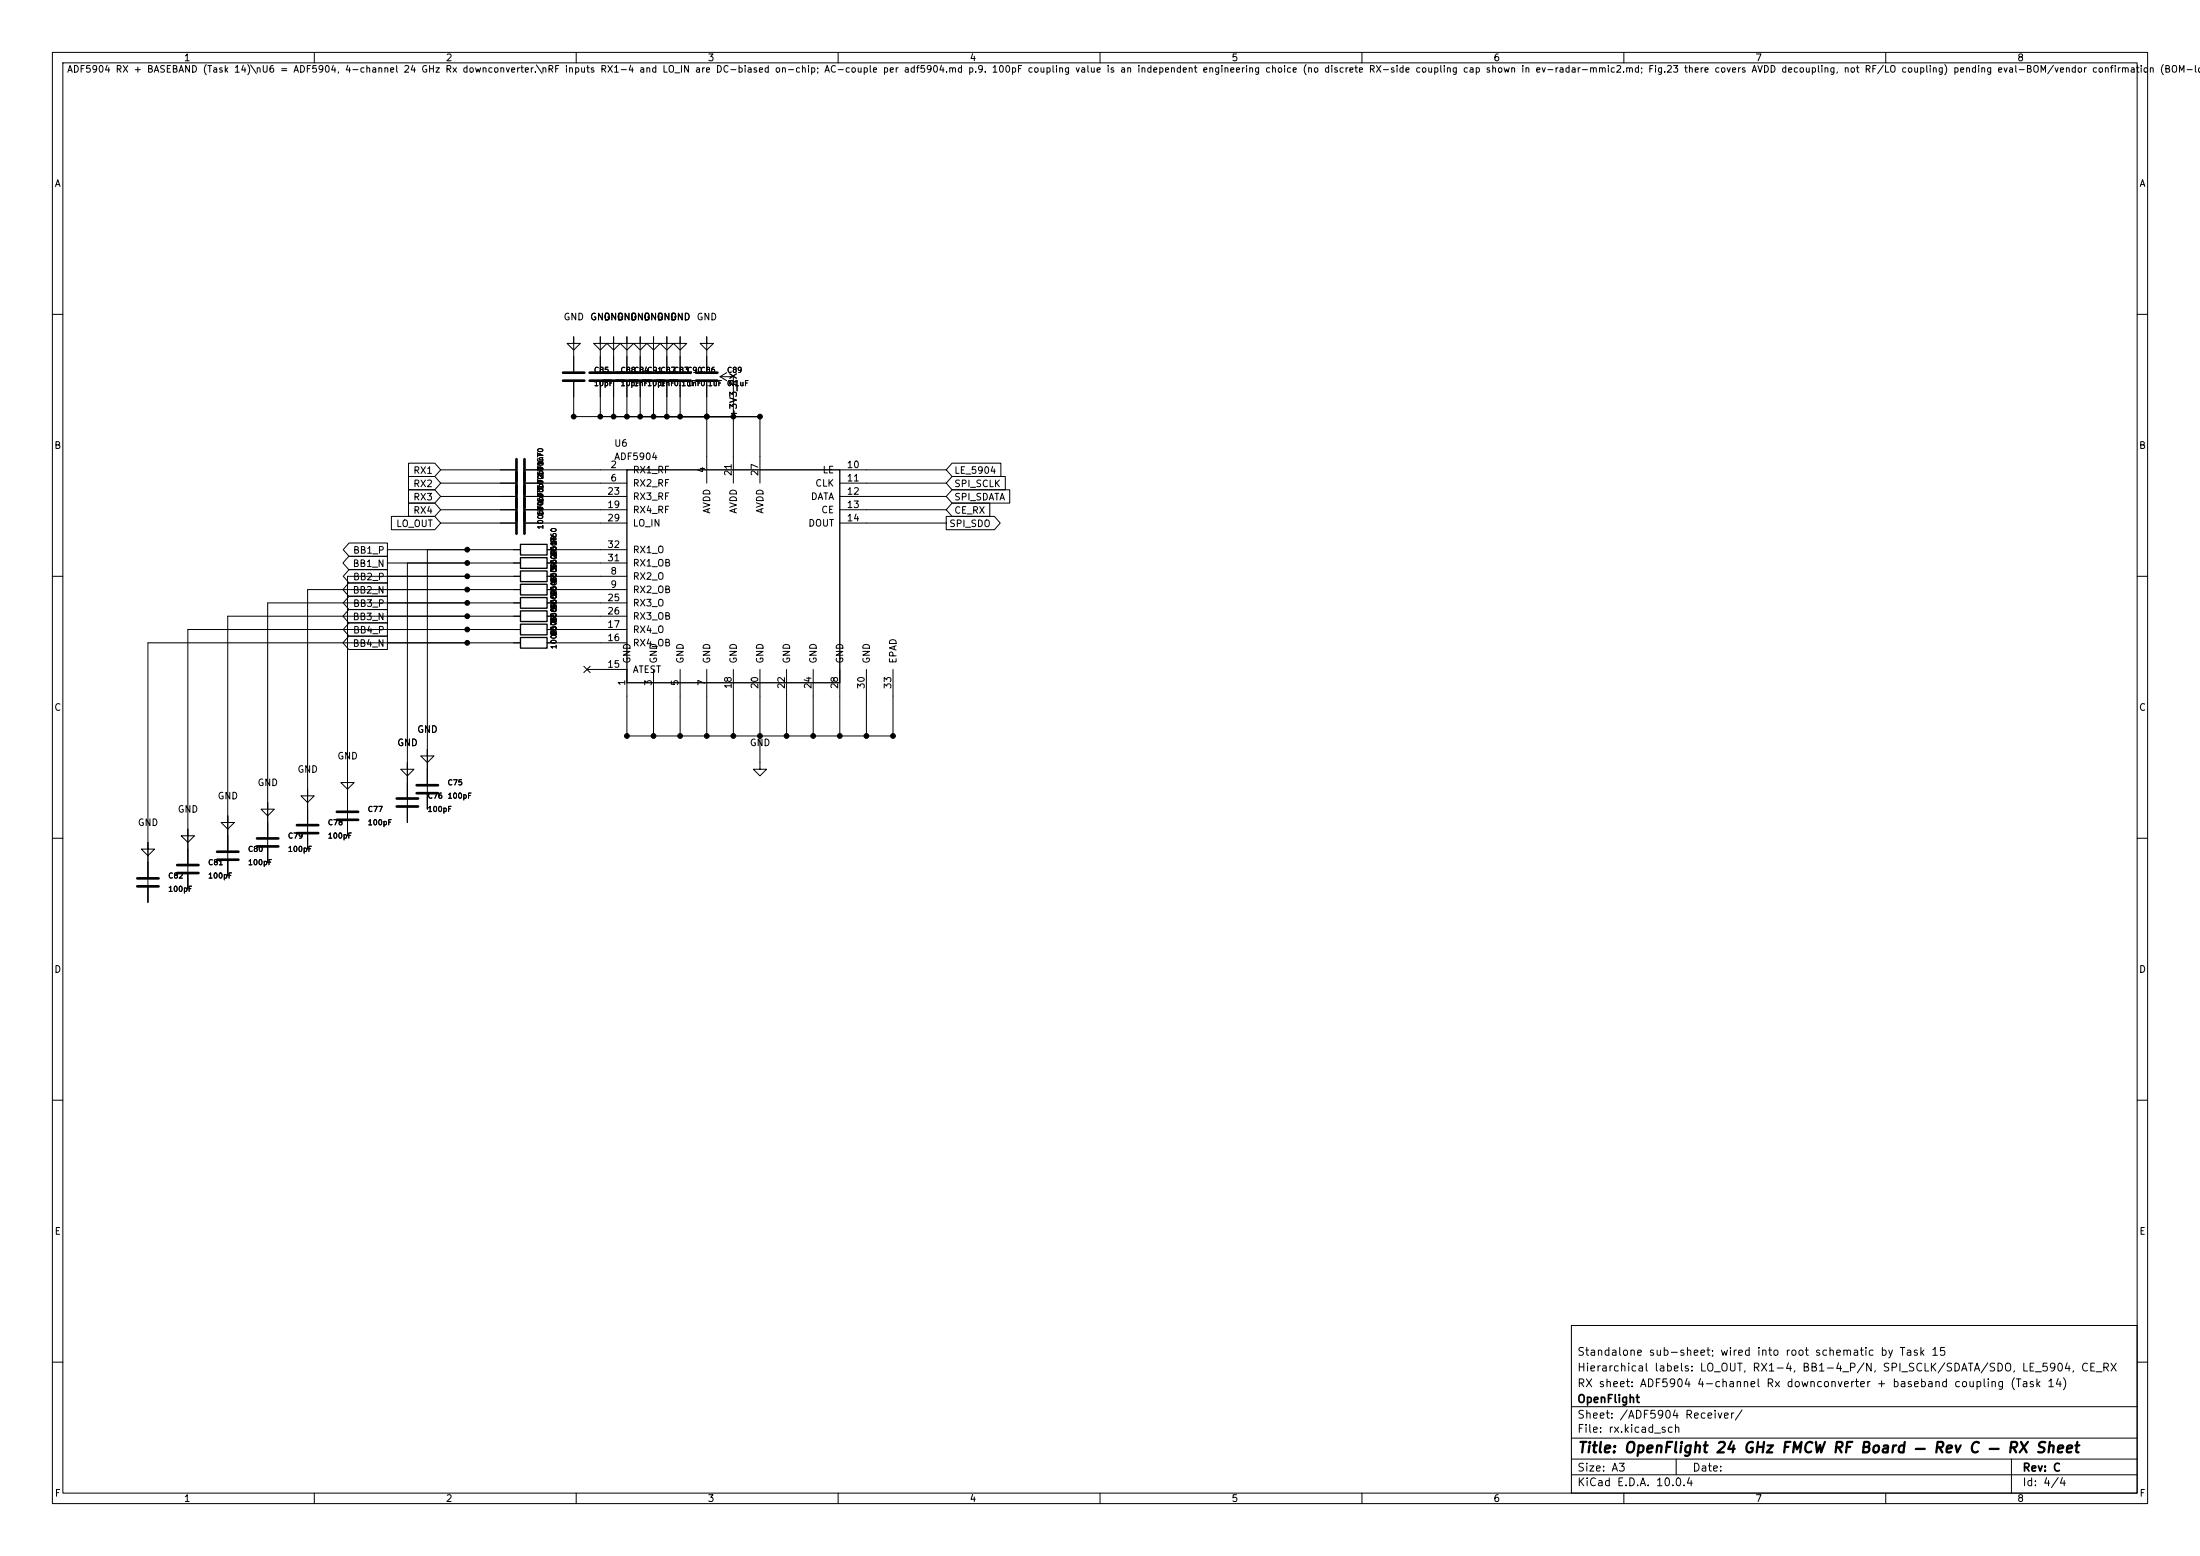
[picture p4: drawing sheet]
<svg xmlns="http://www.w3.org/2000/svg" width="420mm" height="297mm" viewBox="0 0 420 297" stroke-linecap="round" stroke-linejoin="round" font-family="sans-serif">
<g fill="none" stroke="#000" stroke-width=".19">
<path d="M10 10h400v277h-400zM12 12h396v273h-396zM60 10v2M110 10v2M160 10v2M210 10v2M260 10v2M310 10v2M360 10v2M10 60h2M109.5 65.6h-1.3l1.3 1.2 1.3-1.2h-1.3v-1.3v6.6M109.5 72.9v6.6h35.6v12.7"/>
<path d="M114.6 65.6h-1.3l1.3 1.2 1.3-1.2h-1.3v-1.3v6.6M114.6 72.9v6.6M117.1 65.6h-1.2l1.2 1.2 1.3-1.2h-1.3v-1.3v6.6M117.1 72.9v6.6M119.7 65.6h-1.3l1.3 1.2 1.2-1.2h-1.2v-1.3v6.6M119.7 72.9v6.6M122.2 65.6h-1.3l1.3 1.2 1.3-1.2h-1.3v-1.3v6.6M122.2 72.9v6.6M124.8 65.6h-1.3l1.3 1.2 1.2-1.2h-1.2v-1.3v6.6M124.8 72.9v6.6M127.3 65.6h-1.3l1.3 1.2 1.3-1.2h-1.3v-1.3v6.6M127.3 72.9v6.6"/>
<path d="M129.8 65.6h-1.2l1.2 1.2 1.3-1.2h-1.3v-1.3v6.6M129.8 72.9v6.6M134.9 65.6h-1.3l1.3 1.2 1.3-1.2h-1.3v-1.3v6.6M134.9 72.9v19.3M137.5 71.9h2.5v20.3M138.7 71.1l-1.2 .8 1.2 .8M408 60h2M74.7 98.6h8.3l1.1 1.2-1.1 1.3h-8.3zM78 93.5h5l1.1 1.3-1.1 1.2h-5zM78 96h5l1.1 1.3-1.1 1.3h-5zM78 88.4h5l1.1 1.3-1.1 1.3h-5zM78 90.9h5l1.1 1.3-1.1 1.3h-5z"/>
<path d="M84.1 89.7h14.2M84.1 92.2h14.2M84.1 94.8h14.2M84.1 97.3h14.2M84.1 99.8h14.2M100.4 89.7h19.3M100.4 92.2h19.3M100.4 94.8h19.3M100.4 97.3h19.3M100.4 99.8h19.3M160.3 89.7h20.3M160.3 92.2h20.3"/>
<path d="M160.3 94.8h20.3M160.3 97.3h20.3M160.3 99.8h20.3M180.6 98.6h9.2l1.1 1.2-1.1 1.3h-9.2zM181.8 96h7.2v2.6h-7.2l-1.2-1.3zM181.8 88.4h9.3v2.6h-9.3l-1.2-1.3zM181.8 90.9h10.1v2.6h-10.1l-1.2-1.3zM181.8 93.5h11v2.5h-11l-1.2-1.2zM10 110h2M66.6 116.3h7.4v2.6h-7.4l-1.1-1.3zM66.6 106.2h7.4v2.5h-7.4l-1.1-1.2zM66.6 111.3h7.4v2.5h-7.4l-1.1-1.3z"/>
<path d="M66.6 113.8h7.4v2.6h-7.4l-1.1-1.3zM66.6 118.9h7.4v2.5h-7.4l-1.1-1.2zM66.6 103.6h7.4v2.6h-7.4l-1.1-1.3zM66.6 108.7h7.4v2.6h-7.4l-1.1-1.3zM74 107.5h25.4M74 104.9h25.4M77.8 107.5v49.5M81.6 104.9v49.5M99.4 110h-33.1v49.5M99.4 115.1h-48.3v49.5M99.4 117.6h-55.9v49.5M99.4 112.5h-40.7v49.6"/>
<path d="M104.4 110h15.3M104.4 115.1h15.3M104.4 117.6h15.3M104.4 112.5h15.3M104.4 107.5h15.3M104.4 104.9h15.3M408 110h2M66.6 121.4h7.4v2.6h-7.4l-1.1-1.3zM99.4 122.7h-71.2v49.5M99.4 120.2h-63.5v49.5M104.4 122.7h15.3M104.4 120.2h15.3"/>
<path d="M111.5 127.2l1.2 1.2M112.1 127.8h7.6v12.7h50.8v-12.7M112.7 127.2l-1.2 1.2M124.8 127.8v12.7M129.8 127.8v12.7M134.9 127.8v12.7M140 127.8v12.7M145.1 127.8v19h1.2l-1.2 1.3-1.3-1.3h1.3M150.2 127.8v12.7M155.2 127.8v12.7M160.3 127.8v12.7M165.4 127.8v12.7"/>
<path d="M10 160h2M35.9 158.3v1.2h1.2l-1.2 1.3-1.3-1.3h1.3M43.5 155.7v1.3h1.2l-1.2 1.3-1.3-1.3h1.3M51.1 153.2v1.2h1.3l-1.3 1.3-1.3-1.3h1.3M58.7 150.6v1.3h1.3l-1.3 1.3-1.3-1.3h1.3M66.3 148.1v1.3h1.3l-1.3 1.2-1.2-1.2h1.2M77.8 145.6v1.2h1.2l-1.2 1.3-1.3-1.3h1.3M81.6 143v1.3h1.2l-1.2 1.3-1.3-1.3h1.3M408 160h2M28.2 160.8v1.3h1.3l-1.3 1.2-1.2-1.2h1.2M10 210h2M408 210h2"/>
<path d="M300 253h108v32h-108zM10 260h2M300 278.5h108M300 274.5h108M300 268.5h108M320 278.5v3M384 278.5v6.5M408 260h2M60 285v2M110 285v2M160 285v2M210 285v2"/>
<path d="M260 285v2M300 281.5h108M310 285v2M360 285v2"/>
</g>
<path d="M119.7 89.7h40.6v40.6h-40.6zM99.4 114.1h5v2h-5zM99.4 116.6h5v2h-5zM99.4 119.1h5v2.1h-5zM99.4 103.9h5v2h-5zM99.4 106.4h5v2.1h-5zM99.4 109h5v2h-5zM99.4 111.5h5v2.1h-5zM99.4 121.7h5v2h-5z" fill="none" stroke="#000" stroke-width=".25"/>
<g fill="none" stroke="#000" stroke-width=".51">
<path d="M107.5 71.1h4.1M107.5 72.7h4.1M112.6 71.1h19.3M112.6 72.7h19.3M132.9 71.1h4.1M132.9 72.7h4.1M98.6 87.6v14.3M100.1 87.6v14.3M56.7 157.5h4.1M56.7 159h4.1M64.3 155h4.1M64.3 156.5h4.1"/>
<path d="M75.7 152.4h4.1M75.7 153.9h4.1M79.5 149.9h4.1M79.5 151.4h4.1M26.2 167.7h4.1M26.2 169.2h4.1M33.8 165.1h4.1M33.8 166.6h4.1M41.4 162.6h4.1M41.4 164.1h4.1M49.1 160h4M49.1 161.6h4"/>
</g>
<g fill="#000" stroke="#000" stroke-width=".19">
<circle cx="109.5" cy="79.5" r=".46"/>
<circle cx="114.6" cy="79.5" r=".46"/>
<circle cx="117.1" cy="79.5" r=".46"/>
<circle cx="119.7" cy="79.5" r=".46"/>
<circle cx="122.2" cy="79.5" r=".46"/>
<circle cx="124.8" cy="79.5" r=".46"/>
<circle cx="127.3" cy="79.5" r=".46"/>
<circle cx="129.8" cy="79.5" r=".46"/>
<circle cx="134.9" cy="79.5" r=".46"/>
<circle cx="140" cy="79.5" r=".46"/>
<circle cx="145.1" cy="79.5" r=".46"/>
<circle cx="89.2" cy="115.1" r=".46"/>
<circle cx="89.2" cy="112.5" r=".46"/>
<circle cx="89.2" cy="104.9" r=".46"/>
<circle cx="89.2" cy="110" r=".46"/>
<circle cx="89.2" cy="107.5" r=".46"/>
<circle cx="89.2" cy="117.6" r=".46"/>
<circle cx="89.2" cy="122.7" r=".46"/>
<circle cx="89.2" cy="120.2" r=".46"/>
<circle cx="119.7" cy="140.5" r=".46"/>
<circle cx="124.8" cy="140.5" r=".46"/>
<circle cx="129.8" cy="140.5" r=".46"/>
<circle cx="134.9" cy="140.5" r=".46"/>
<circle cx="140" cy="140.5" r=".46"/>
<circle cx="145.1" cy="140.5" r=".46"/>
<circle cx="150.2" cy="140.5" r=".46"/>
<circle cx="155.2" cy="140.5" r=".46"/>
<circle cx="160.3" cy="140.5" r=".46"/>
<circle cx="165.4" cy="140.5" r=".46"/>
<circle cx="170.5" cy="140.5" r=".46"/>
</g>
<text font-size="2" x="301" y="277.8">Title: OpenFlight 24 GHz FMCW RF Board — Rev C — RX Sheet</text>
<g font-size="1.5">
<text x="301" y="262.1">Hierarchical labels: LO_OUT, RX1-4, BB1-4_P/N, SPI_SCLK/SDATA/SDO, LE_5904, CE_RX</text>
<text x="301" y="259.1">Standalone sub-sheet; wired into root schematic by Task 15</text>
<text x="301" y="268.1">OpenFlight</text>
<text x="301" y="265.1">RX sheet: ADF5904 4-channel Rx downconverter + baseband coupling (Task 14)</text>
<text x="301" y="273.8">File: rx.kicad_sch</text>
<text x="301" y="271.1">Sheet: /ADF5904 Receiver/</text>
<text x="301" y="281.2">Size: A3</text>
<text x="323" y="281.2">Date:</text>
<text x="386" y="281.2">Rev: C</text>
<text x="301" y="284">KiCad E.D.A. 10.0.4</text>
<text x="386" y="284">Id: 4/4</text>
</g>
<g font-size="1.3">
<text x="35" y="12">1</text>
<text x="85" y="12">2</text>
<text x="135" y="12">3</text>
<text x="185" y="12">4</text>
<text x="235" y="12">5</text>
<text x="285" y="12">6</text>
<text x="335" y="12">7</text>
<text x="385" y="12">8</text>
<text x="12.7" y="14.2">ADF5904 RX + BASEBAND (Task 14)\nU6 = ADF5904, 4-channel 24 GHz Rx downconverter.\nRF inputs RX1-4 and LO_IN are DC-biased on-chip; AC-couple per adf5904.md p.9. 100pF coupling value is an independent engineering choice (no discrete RX-side coupling cap shown in ev-radar-mmic2.md; Fig.23 there covers AVDD decoupling, not RF/LO coupling) pending eval-BOM/vendor confirmation (BOM-loc</text>
<text x="10.3" y="36">A</text>
<text x="408.3" y="36">A</text>
<text x="107.5" y="61.4">GND</text>
<text x="112.6" y="61.4">GND</text>
<text x="115.1" y="61.4">GND</text>
<text x="117.6" y="61.4">GND</text>
<text x="120.2" y="61.4">GND</text>
<text x="122.7" y="61.4">GND</text>
<text x="125.3" y="61.4">GND</text>
<text x="127.8" y="61.4">GND</text>
<text x="132.9" y="61.4">GND</text>
<text x="141" y="79.8" transform="rotate(-90 141 79.8)">+3V3_RX</text>
<text x="10.3" y="86">B</text>
<text x="116.4" y="89.7">2</text>
<text x="117.1" y="85.6">U6</text>
<text x="117.1" y="88.1">ADF5904</text>
<text x="161.5" y="89.7">10</text>
<text x="408.2" y="86">B</text>
<text x="78.8" y="95.8">RX3</text>
<text x="78.8" y="90.7">RX1</text>
<text x="78.8" y="93.3">RX2</text>
<text x="115.8" y="94.7">23</text>
<text x="116.4" y="92.2">6</text>
<text x="120.7" y="90.7">RX1_RF</text>
<text x="120.7" y="93.2">RX2_RF</text>
<text x="120.7" y="95.7">RX3_RF</text>
<text x="134.9" y="90.4" transform="rotate(-90 134.9 90.4)">4</text>
<text x="140" y="91" transform="rotate(-90 140 91)">21</text>
<text x="145.1" y="91" transform="rotate(-90 145.1 91)">27</text>
<text x="154.7" y="95.7">DATA</text>
<text x="155.5" y="93.2">CLK</text>
<text x="156.9" y="90.7">LE</text>
<text x="161.5" y="92.2">11</text>
<text x="161.5" y="94.7">12</text>
<text x="182.1" y="90.7">LE_5904</text>
<text x="182.1" y="93.3">SPI_SCLK</text>
<text x="182.1" y="95.8">SPI_SDATA</text>
<text x="75.5" y="100.9">LO_OUT</text>
<text x="78.8" y="98.4">RX4</text>
<text x="115.8" y="97.3">19</text>
<text x="115.8" y="99.8">29</text>
<text x="120.7" y="98.3">RX4_RF</text>
<text x="120.7" y="100.8">LO_IN</text>
<text x="135.9" y="98.2" transform="rotate(-90 135.9 98.2)">AVDD</text>
<text x="141" y="98.2" transform="rotate(-90 141 98.2)">AVDD</text>
<text x="146.1" y="98.2" transform="rotate(-90 146.1 98.2)">AVDD</text>
<text x="154.2" y="100.8">DOUT</text>
<text x="156.7" y="98.3">CE</text>
<text x="161.5" y="97.3">13</text>
<text x="161.5" y="99.8">14</text>
<text x="181.1" y="100.9">SPI_SDO</text>
<text x="182.1" y="98.4">CE_RX</text>
<text x="67.3" y="106">BB1_P</text>
<text x="115.8" y="107.4">31</text>
<text x="115.8" y="104.9">32</text>
<text x="120.7" y="105.9">RX1_O</text>
<text x="67.2" y="108.5">BB1_N</text>
<text x="67.2" y="113.6">BB2_N</text>
<text x="67.3" y="111.1">BB2_P</text>
<text x="116.4" y="110">8</text>
<text x="116.4" y="112.5">9</text>
<text x="120.7" y="111">RX2_O</text>
<text x="120.7" y="113.5">RX2_OB</text>
<text x="120.7" y="108.4">RX1_OB</text>
<text x="67.2" y="118.7">BB3_N</text>
<text x="67.3" y="116.1">BB3_P</text>
<text x="115.8" y="115.1">25</text>
<text x="115.8" y="117.6">26</text>
<text x="120.7" y="116.1">RX3_O</text>
<text x="120.7" y="118.6">RX3_OB</text>
<text x="67.2" y="123.8">BB4_N</text>
<text x="67.3" y="121.2">BB4_P</text>
<text x="115.8" y="122.7">16</text>
<text x="115.8" y="120.1">17</text>
<text x="120.7" y="123.7">RX4_OB</text>
<text x="120.7" y="121.1">RX4_O</text>
<text x="115.8" y="127.8">15</text>
<text x="119.7" y="131" transform="rotate(-90 119.7 131)">1</text>
<text x="120.7" y="126.8" transform="rotate(-90 120.7 126.8)">GND</text>
<text x="120.7" y="128.8">ATEST</text>
<text x="124.7" y="131" transform="rotate(-90 124.7 131)">3</text>
<text x="125.7" y="126.8" transform="rotate(-90 125.7 126.8)">GND</text>
<text x="129.8" y="131" transform="rotate(-90 129.8 131)">5</text>
<text x="130.8" y="126.8" transform="rotate(-90 130.8 126.8)">GND</text>
<text x="134.9" y="131" transform="rotate(-90 134.9 131)">7</text>
<text x="135.9" y="126.8" transform="rotate(-90 135.9 126.8)">GND</text>
<text x="140" y="131.6" transform="rotate(-90 140 131.6)">18</text>
<text x="141" y="126.8" transform="rotate(-90 141 126.8)">GND</text>
<text x="145.1" y="131.6" transform="rotate(-90 145.1 131.6)">20</text>
<text x="146.1" y="126.8" transform="rotate(-90 146.1 126.8)">GND</text>
<text x="150.1" y="131.6" transform="rotate(-90 150.1 131.6)">22</text>
<text x="151.1" y="126.8" transform="rotate(-90 151.1 126.8)">GND</text>
<text x="155.2" y="131.6" transform="rotate(-90 155.2 131.6)">24</text>
<text x="156.2" y="126.8" transform="rotate(-90 156.2 126.8)">GND</text>
<text x="160.3" y="131.6" transform="rotate(-90 160.3 131.6)">28</text>
<text x="161.3" y="126.8" transform="rotate(-90 161.3 126.8)">GND</text>
<text x="165.4" y="131.6" transform="rotate(-90 165.4 131.6)">30</text>
<text x="166.4" y="126.8" transform="rotate(-90 166.4 126.8)">GND</text>
<text x="170.5" y="131.6" transform="rotate(-90 170.5 131.6)">33</text>
<text x="171.5" y="126.8" transform="rotate(-90 171.5 126.8)">EPAD</text>
<text x="10.3" y="136">C</text>
<text x="408.2" y="136">C</text>
<text x="75.7" y="142.7">GND</text>
<text x="79.5" y="140.2">GND</text>
<text x="143" y="142.7">GND</text>
<text x="56.7" y="147.8">GND</text>
<text x="64.3" y="145.3">GND</text>
<text x="33.8" y="155.4">GND</text>
<text x="41.4" y="152.9">GND</text>
<text x="49.1" y="150.3">GND</text>
<text x="26.2" y="158">GND</text>
<text x="10.3" y="186">D</text>
<text x="408.2" y="186">D</text>
<text x="10.3" y="236">E</text>
<text x="408.3" y="236">E</text>
<text x="10.3" y="286">F</text>
<text x="35" y="287">1</text>
<text x="85" y="287">2</text>
<text x="135" y="287">3</text>
<text x="185" y="287">4</text>
<text x="235" y="287">5</text>
<text x="285" y="287">6</text>
<text x="335" y="287">7</text>
<text x="385" y="287">8</text>
<text x="408.3" y="286">F</text>
</g>
<g font-size="1">
<text x="113.3" y="71.4">C85</text>
<text x="118.4" y="71.4">C88</text>
<text x="120.9" y="71.4">C84</text>
<text x="123.4" y="71.4">C91</text>
<text x="126" y="71.4">C87</text>
<text x="128.5" y="71.4">C83</text>
<text x="131.1" y="71.4">C90</text>
<text x="133.6" y="71.4">C86</text>
<text x="138.7" y="71.4">C89</text>
<text x="113.3" y="73.9">10pF</text>
<text x="118.4" y="73.9">10pF</text>
<text x="120.9" y="73.9">1nF10pF</text>
<text x="126" y="73.9">1nF0.1uF</text>
<text x="131.1" y="73.9">1nF0.1uF</text>
<text x="138.7" y="73.9">0.1uF</text>
<text x="103.9" y="88.5" transform="rotate(-90 103.9 88.5)">C70</text>
<text x="103.9" y="93.5" transform="rotate(-90 103.9 93.5)">C72</text>
<text x="103.9" y="91" transform="rotate(-90 103.9 91)">C71</text>
<text x="103.9" y="101.2" transform="rotate(-90 103.9 101.2)">100nF C73</text>
<text x="103.9" y="101.2" transform="rotate(-90 103.9 101.2)">100nF 100nF 100nF</text>
<text x="103.9" y="98.6" transform="rotate(-90 103.9 98.6)">C74</text>
<text x="103.9" y="98.6" transform="rotate(-90 103.9 98.6)">100nF C72</text>
<text x="103.9" y="96.1" transform="rotate(-90 103.9 96.1)">C73</text>
<text x="106.5" y="106.2" transform="rotate(-90 106.5 106.2)">100R</text>
<text x="106.5" y="106.2" transform="rotate(-90 106.5 106.2)">R61</text>
<text x="106.5" y="103.7" transform="rotate(-90 106.5 103.7)">R60</text>
<text x="106.5" y="113.9" transform="rotate(-90 106.5 113.9)">R64</text>
<text x="106.5" y="111.3" transform="rotate(-90 106.5 111.3)">R63</text>
<text x="106.5" y="108.8" transform="rotate(-90 106.5 108.8)">R62</text>
<text x="106.5" y="118.9" transform="rotate(-90 106.5 118.9)">R66</text>
<text x="106.5" y="116.4" transform="rotate(-90 106.5 116.4)">100R</text>
<text x="106.5" y="116.4" transform="rotate(-90 106.5 116.4)">R65</text>
<text x="106.5" y="124" transform="rotate(-90 106.5 124)">100R</text>
<text x="106.5" y="121.5" transform="rotate(-90 106.5 121.5)">100R</text>
<text x="106.5" y="121.5" transform="rotate(-90 106.5 121.5)">R67</text>
<text x="70.1" y="155.2">C77</text>
<text x="81.5" y="155.2">100pF</text>
<text x="81.5" y="152.7">C76</text>
<text x="85.3" y="152.7">100pF</text>
<text x="85.3" y="150.1">C75</text>
<text x="54.9" y="160.3">C79</text>
<text x="62.5" y="160.3">100pF</text>
<text x="62.5" y="157.8">C78</text>
<text x="70.1" y="157.8">100pF</text>
<text x="32" y="167.9">C82</text>
<text x="39.6" y="167.9">100pF</text>
<text x="39.6" y="165.4">C81</text>
<text x="47.2" y="165.4">100pF</text>
<text x="47.2" y="162.8">C80</text>
<text x="54.9" y="162.8">100pF</text>
<text x="32" y="170.5">100pF</text>
</g>
</svg>
